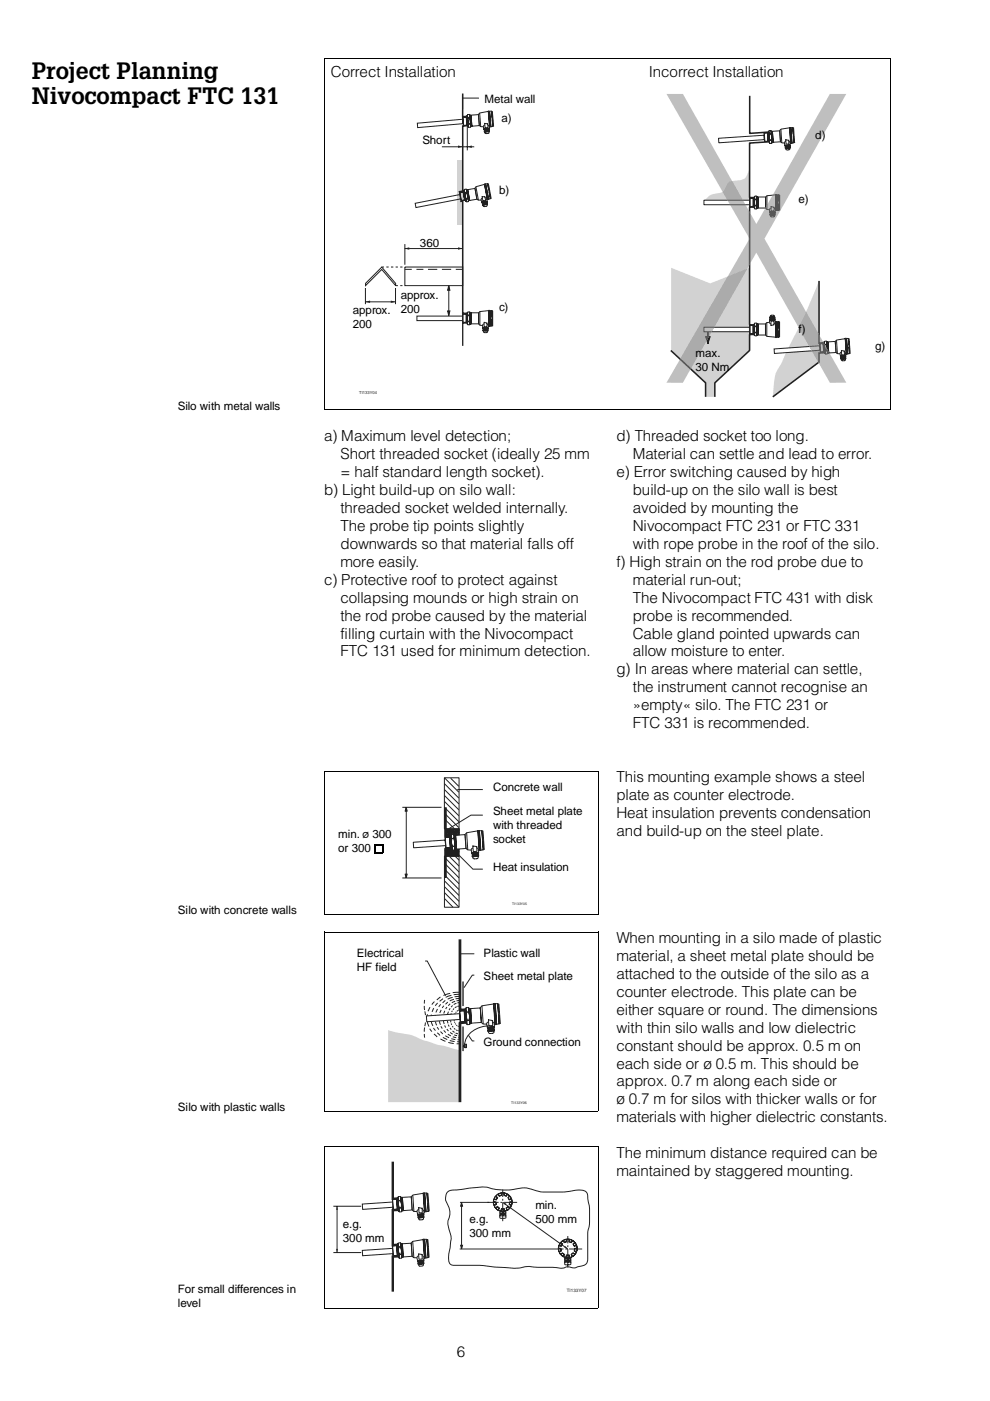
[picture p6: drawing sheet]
<svg xmlns="http://www.w3.org/2000/svg" width="210mm" height="297mm" viewBox="0 0 210 297" stroke-linecap="round" stroke-linejoin="round" font-family="sans-serif">
<path d="M68.7 12.5h120.1M68.8 12.4v74.4M188.8 12.4v74.4h-120.1" fill="none" stroke="#000" stroke-width=".21"/>
<g fill="#d1d2d4">
<path d="M96.9 33.9h1.2v13.8h-1.2z" fill-rule="evenodd"/>
<path d="M142.3 56.8l8.3 3.3 8.3-3.3v17.5l-7.3 6.8v3h-2v-3l-7.3-6.8z" fill-rule="evenodd"/>
<path d="M173.7 59.4v17.4l-9.9 7.4 .1-.7a13.8 13.8 0 0 1 .9-5l.9-1.6 .6-1.3a139.9 139.9 0 0 0 7.4-16.2z" fill-rule="evenodd"/>
<path d="M150 41.8a4 4 0 0 1 2.7-.9 1.7 1.7 0 0 0 1.3-1.4 1.65 1.65 0 0 1 1.9-1.2 2.73 2.73 0 0 0 2.3-.9l.8-1.6v6.7h-9.6z" fill-rule="evenodd"/>
</g>
<g fill="none" stroke="#231f20" stroke-width=".21">
<path d="M152.3 29.3l9.7-.6v.9l-9.6 .7zM162 28.2h.8l.1 1.7-.8 .1M162 28.2l.1 1.8M162 28.2l.7-.1 .1 1.9h-.6zM162 28.2h.1M162.1 30h.1M162.7 28.1h.2M162.8 28.2l.2 1.8M162.9 27.9l.2 2.3zM163 30h-.2M163.1 27.7h.3l.1 .1 .1 2.6h-.4v-.1zM163.1 27.7l-.1 .2 .2 .5"/>
<path d="M163.2 28.4a1.47 1.47 0 0 0 .1 1.3M163.2 29.7v.7M163.2 29.7a.43 .43 0 0 1 .4 .2 .43 .43 0 0 1 0 .5M163.4 28.4l.2 .6-.1 .7M163.4 28.4h-.2M163.4 27.7v.7M163.5 27.9l.3-.1 .1 2.4h-.2zM163.6 27.8l.2 2.4M163.8 27.8l1.5-.1 .2 2.4-1.6 .1zM149.3 42.4h9.6v1h-9.6zM159 42h.7v1.8h-.7M159 42v1.8"/>
<path d="M159 43.8v.1M159 42h.7v1.9h-.7zM159 42h.1M159.7 42h.2M159.8 42v1.8M159.9 41.8h.1v2.3h-.1zM159.9 43.8l-.2 .1M160 41.6h.4l.1 .1-.1 2.6h-.4v-.2zM160 41.6l.1 .7M160.1 43.6l-.1 .7M160.1 42.3a1.48 1.48 0 0 0 0 1.3M160.1 42.3h.2"/>
<path d="M160.1 43.6h.2M160.3 43.6l.2 .5-.1 .2M160.3 42.3a1.48 1.48 0 0 1 0 1.3M160.4 41.6l.1 .2-.2 .5M160.5 41.8h.2v2.3h-.2zM160.6 41.8v2.3M160.7 41.8h1.6v2.3h-1.6zM159 69h.7v1.7h-.7M159 69v1.7M159 70.7v.1M159 69h.7v1.8h-.7zM159 69h.1"/>
<path d="M159.7 70.8h.1M159.7 69h.1M159.8 69v1.8M159.8 68.7l.2 2.3zM160 68.5h.4l.1 .1-.1 2.6h-.4v-.2zM160 68.5v.2l.1 .5M160.1 70.5l-.1 .5v.2M160.1 69.2a1.51 1.51 0 0 0 0 1.3M160.1 70.5h.2M160.1 69.2h.2M160.3 70.5l.1 .7M160.3 69.2a1.51 1.51 0 0 1 0 1.3"/>
<path d="M160.4 68.5l-.1 .7M160.5 68.7h.2v2.3h-.2zM160.6 68.7v2.3M160.7 68.7h1.6v2.3h-1.6z"/>
</g>
<path d="M159 20.3v8l3.9-.3M163.1 30.1l-4.2 .2v11.6h1M159.9 43.9h-1v25h.9M142.2 74.3l7.4 6.9v2.9M159.8 70.9h-.9v3.4l-7.3 6.9v2.9" fill="none" stroke="#231f20" stroke-width=".33"/>
<path d="M150.1 69.4v3.4l-.5-1.4h1l-.5 1.4z" fill-rule="evenodd" fill="#231f20"/>
<g fill="none" stroke="#231f20" stroke-width=".21">
<path d="M150.1 69.4v3.4l-.5-1.4h1l-.5 1.4zM173.8 72.9l.7-.1 .2 1.8h-.8M173.8 72.9l.1 1.7M173.8 72.8h.7l.1 1.8-.7 .1zM173.8 72.8v.1M173.9 74.6v.1M174.5 72.8h.2M174.6 72.8l.1 1.8M174.7 72.6l.1-.1v2.4zM174.8 74.6h-.2M174.8 72.3h.4l.1 .2 .1 2.5-.4 .1-.1-.2zM174.8 72.3v.3l.2 .4"/>
<path d="M175 73l-.1 .7 .1 .7M175 74.4v.7M175.2 73a1.5 1.5 0 0 1 .1 1.4M175.2 73h-.2M175.2 72.3v.7M175.3 74.4l.2 .4-.1 .2M175.3 74.4h-.3M175.3 72.5h.2l.2 2.3-.2 .1zM175.4 72.5l.2 2.3M175.5 72.5l1.6-.1 .2 2.3-1.6 .1z"/>
</g>
<path d="M164.1 74l9.7-.7v1l-9.6 .6z" fill-rule="evenodd" fill="#fff"/>
<g fill="none" stroke="#231f20" stroke-width=".21">
<path d="M164.1 74l9.7-.7v1l-9.6 .6zM178.1 75a.63 .63 0 0 1 .6-.4 .63 .63 0 0 1 .6 .4M178.2 75.6l1.1-.1v.1l-1.1 .1zM178.3 75.9l1-.1 .1 .2-1 .1zM178.3 75.5h1zM178.3 75.7l.9-.1 .1 .2-1 .1zM178.3 75.5h.1M178.4 76.1h.8l.1 .1-.2 .3h-.5zM178.4 75.7v.2M178.5 75.5v.2M178.5 76.1h-.2M178.5 76h.6"/>
<path d="M178.5 75.9v.2M179 75.5v.1M179.1 75.8v.2h.3M179.2 75.6v.2M179.2 75.5h.1M179.2 71.8l-1.8 .3-.3 .3 .2 2.3 .2 .3h.6l.1 .5 1.1-.1 .1-.4M179.2 71.7h.3l.2 3.4h-.2zM179.2 71.7l.3 3.4M179.5 71.7l.2 3.4M179.9 72.3h.2M179.9 72.8h.2M180 74.1h.2"/>
<path d="M180 71.9h-.1M180 74.4h.2M180.1 74.8h.1M180.1 72.5h-.2M180.1 72.6l-.2 .1M180.2 73.9h-.2M180.2 74.2h-.2"/>
</g>
<path d="M173.7 59.6v13.2l1-.1M174.8 74.8l-1.1 .1v1.9l-9.8 7.3" fill="none" stroke="#231f20" stroke-width=".33"/>
<path d="M178.3 74.3l.7 .1v.8h-.5z" fill-rule="evenodd" fill="#fff"/>
<g fill="none" stroke="#231f20" stroke-width=".21">
<path d="M166.3 30.3a.65 .65 0 0 1 .6-.4 .65 .65 0 0 1 .6 .4M166.4 30.9l1.1-.1v.1l-1.1 .1zM166.5 31.2l1-.1 .1 .2-1 .1zM166.5 30.8h1zM166.5 31l1-.1v.2l-1 .1zM166.5 30.8v.1M166.6 31.4h.9v.1l-.2 .3h-.5zM166.6 31v.2M166.7 30.8v.2M166.7 31.2l.1 .2h-.3M167.3 30.8v.1M167.3 31.3l-.6 .1"/>
<path d="M167.3 31.2v.1M167.4 30.9v.2M167.4 27.1l-1.8 .3-.3 .3 .2 2.3 .3 .3h.5l.1 .5 1.2-.1v-.4M167.4 30.8h.1M167.4 27h.3l.2 3.4h-.2zM167.4 27l.3 3.4M167.6 31.3h-.3M167.7 27l.2 3.4M168.1 27.2h.1M168.2 27.9h.1M168.2 29.2h.2M168.3 27.6l-.2 .1"/>
<path d="M168.3 27.8h-.2M168.3 28.1h-.1M168.4 29.5h-.2M168.4 29.4h-.2M168.4 29.7h-.1M168.5 30.1h-.2M177.4 72.1l.1 2.9M178.3 74.3l.7 .1v.8h-.5zM179.5 71.8h.4l.2 3.1-.4 .1M180.1 73h-.2v-1.2h.1l.2 3.1h-.1l-.1-1.2h.2"/>
</g>
<path d="M166.5 29.6l.8 .1-.1 .8h-.5z" fill-rule="evenodd" fill="#fff"/>
<g fill="none" stroke="#231f20" stroke-width=".21">
<path d="M165.6 27.4l.2 2.9M166.5 29.6l.8 .1-.1 .8h-.5zM167.7 27.1h.4l.2 3.1-.4 .1M168.3 28.3h-.1l-.1-1.2 .2 .1 .2 3h-.2l-.1-1.2h.2M163.2 44.4a.64 .64 0 0 1 .6-.3 .64 .64 0 0 1 .6 .4M163.2 45h1.1v.1h-1.1zM163.2 45.4h1.1v.2h-1zM163.2 45.6h.3M163.3 45h1zM163.3 45.1h1v.3h-1zM163.3 45.6h.9v.1l-.2 .3h-.4zM163.3 45h.1"/>
<path d="M163.4 45.1v.3M163.5 45v.1M163.5 45.5l.6 .1M163.5 45.4v.2M164.1 45.4v.2h.2M164.1 45v.1M164.2 45.1v.3M164.2 45h.1M164.5 41.3l-1.9 .2-.3 .3v2.3l.3 .3 .6 .1v.5h1.2v-.4h.1M164.5 41.2h.3v3.4h-.3zM164.5 41.2v3.4M164.8 41.2v3.4"/>
<path d="M165.2 41.5h.1M165.2 41.9h.1M165.2 42.1h.1M165.2 42.2h.1M165.2 42.4h.1M165.2 44.4h.1M165.2 44h.1M165.2 43.8h.1M165.2 43.7h.1M165.2 43.5h.1"/>
</g>
<path d="M163.4 43.8l.7 .2v.7h-.6z" fill-rule="evenodd" fill="#fff"/>
<g fill="none" stroke="#231f20" stroke-width=".21">
<path d="M162.6 41.5v2.9M163.4 43.8l.7 .2v.7h-.6zM164.8 41.3l.4 .1v3.1l-.4 .1M165.3 42.6h-.1v-1.2l.1 .1v3h-.1v-1.2h.1M162.6 68.4l-.3 .3v2.3l.3 .3 1.8 .2M163.2 67.7h1.1v.1h-1.1zM163.2 67.3l1-.1 .1 .2h-1.1zM163.2 67.3h.3M163.2 67.8h1.1zM163.3 67.4h.9v.3h-.9zM163.3 67.8h.1M163.4 67.4v.3"/>
<path d="M163.4 66.9l.6-.1 .2 .4h-.9zM163.5 67.7v.1M163.5 67.3h.5M163.5 67.3v.1M164.1 67.3h.2M164.1 67.3v.1M164.1 67.7v.1M164.2 67.4v.3M164.2 67.8h.1M164.3 68.3a.63 .63 0 0 1-.5 .5 .63 .63 0 0 1-.7-.4M164.4 68.2l-.1-.4h-1.1l-.1 .5-.5 .1M164.5 68.2h.2v3.4h-.2z"/>
<path d="M164.5 68.2v3.4M164.7 68.2v3.4M165.1 71.3h.2M165.1 70.9h.2M165.1 70.7h.2M165.1 70.6h.2M165.1 70.4h.2M165.1 68.4h.2M165.1 68.9h.2M165.1 69h.2M165.1 69.1h.2M165.1 69.3h.2"/>
</g>
<path d="M163.5 68.1h.6v.8l-.7 .1z" fill-rule="evenodd" fill="#fff"/>
<g fill="none" stroke="#231f20" stroke-width=".21">
<path d="M88.5 26.1l9.6-.8 .1 .9-9.6 .9zM93.7 31.1h6.8M98.1 20.8h3.5M98.1 24.9l.8-.1 .1 1.7M98.1 24.9l.2 1.7M98.1 24.8l.8-.1 .1 1.9-.7 .1zM98.1 24.8v.1M98.3 26.6v.1M98.9 24.8l.2 1.7M99 24.5h.1l.2 2.3zM99 24.7h-.1M99 26.5l-.7 .1"/>
<path d="M99.1 26.7v5.2M99.2 24.3h.3l.1 .1 .2 2.6h-.4l-.1-.1zM99.2 24.3l.1 .7M99.2 26.6h-.2M99.3 25l-.1 .7 .2 .6M99.5 24.3l.1 .2-.1 .5M99.5 25a1.38 1.38 0 0 1 .1 1.3M99.5 25h-.2M99.6 24.5l.3-.1 .2 2.3-.3 .1zM99.6 26.3a.43 .43 0 0 0-.3 .3 .43 .43 0 0 0 .1 .4M99.6 26.3l.2 .7M99.8 24.4l.1 2.4"/>
<path d="M99.9 24.4l1.5-.1 .2 2.3-1.5 .2zM80.9 56.6h.5M80.9 56.6l3 3.5v.5l-3-3.5-3.4 3.5v-.5zM81.9 56.6h.5M82.9 56.6h.5M83.9 56.6h.5M84.9 56.6h.4M85.8 56.6h12.3v4h-12.3zM85.8 57.1h1.5M88.3 57.1h1.5M90.7 57.1h2M93.7 57.1h2"/>
<path d="M96.6 57.1h1.5M97.5 40.8l.7-.1 .3 1.7M97.5 40.8l.3 1.7M97.5 40.7l.7-.1 .3 1.8-.7 .2zM97.5 40.7v.1M97.8 42.5v.1M98.3 40.4l.4 2.2zM98.3 40.6l.3 1.8M98.4 40.6h-.2M98.5 40.2l.3-.1 .1 .2 .4 2.5-.5-.1zM98.5 40.2l-.1 .2 .3 .4M98.5 42.4l-.7 .1"/>
<path d="M98.7 40.8a1.45 1.45 0 0 0 .2 1.3M98.7 42.4h-.2M98.8 40.1l.1 .7M98.9 40.8l.2 .6v.7M98.9 40.8h-.2M98.9 42.1l-.1 .5 .1 .2M98.9 40.3l.3-.1 .4 2.3h-.3zM99 40.3l.5 2.2M99.1 42.1l.2 .7M99.1 42.1h-.2M99.2 40.2l1.5-.3 .4 2.3-1.5 .3zM83.9 60.6h.5"/>
<path d="M84.9 60.6h.4M88.4 67h9.7v1h-9.7zM98.1 66.6h.8v1.7h-.8M98.1 66.6v1.7M98.1 68.3v.1M98.1 66.5h.8v1.9h-.8zM98.1 66.5v.1M98.8 68.4h.2M98.9 66.5h.1M98.9 66.6v1.8M99 66.3l.1 2.3zM99.2 66.1h.4l.1 .2-.1 2.6h-.4l-.1-.2z"/>
<path d="M99.2 66.1l-.1 .3 .2 .4M99.3 68.2l-.2 .4 .1 .3M99.3 66.8a1.38 1.38 0 0 0 0 1.4M99.3 66.8h.2M99.3 68.2h.2M99.5 68.2l.2 .4-.1 .3M99.5 66.8a1.45 1.45 0 0 1 0 1.4M99.6 66.1l.1 .3-.2 .4M99.7 66.3h.2v2.4h-.2zM99.8 66.3v2.4M99.9 66.3h1.6v2.4h-1.6zM162.6 68.4v2.9"/>
<path d="M163.5 68.1h.6v.8l-.7 .1zM164.8 68.2l.3 .1v3.2h-.3M165.3 69.5h-.2v-1.2h.2v3.1h-.2v-1.2h.2"/>
</g>
<path d="M98.1 19.8v5l.9-.1M99.2 26.6l-1.1 .1v13.8l-.8 .2M97.6 42.7l.5-.1v23.8h.9" fill="none" stroke="#231f20" stroke-width=".33"/>
<path d="M99 68.5h-.9v4.8" fill="none" stroke="#231f20" stroke-width=".28"/>
<g fill="#231f20">
<path d="M97.1 30.8l1 .3-1 .3z"/>
<path d="M99.1 31.1l.9-.3v.6z"/>
</g>
<path d="M85.8 51.7v4.4M85.8 52.7h12.3" fill="none" stroke="#231f20" stroke-width=".21"/>
<g fill="#231f20">
<path d="M97.1 52.4l1 .3-1 .3z"/>
<path d="M85.8 52.7l1-.3v.6z"/>
</g>
<path d="M77.5 61.1v3.4M77.5 64h6.4M83.9 61.1v3.4" fill="none" stroke="#231f20" stroke-width=".21"/>
<g fill="#231f20">
<path d="M77.5 64l1-.3v.5z"/>
<path d="M82.9 63.7l.9 .3-.9 .2z"/>
</g>
<g fill="none" stroke="#231f20" stroke-width=".21">
<path d="M102.7 39.1l-1.8 .5-.2 .3 .4 2.3 .3 .2h.6l.1 .5 1.2-.2v-.4M102.7 39h.2l.7 3.3h-.2zM102.7 39l.7 3.3M102.9 39l.7 3.3M103.6 39.1h-.2M103.7 39.5l-.2 .1M103.7 39.7h-.2M103.7 39.8h-.2M103.7 39.9l-.1 .1M102.2 42.9l1.1-.2v.1l-1.1 .3zM102.2 42.9l1-.2zM102.3 43.3l1-.2v.2l-.9 .2z"/>
<path d="M102.3 43l.9-.1 .1 .2-1 .2zM102.3 42.9h.1M102.4 43v.2M102.4 43.5l.9-.2v.2l-.1 .2-.5 .1zM102.4 42.9l.1 .1M102.5 43.2l.1 .2-.3 .1M103 42.8v.1M103.1 43.1v.2M103.1 43.3l-.5 .1M103.1 42.7l.1 .1M103.2 42.9v.2M103.2 42.2a.64 .64 0 0 0-.7-.3 .64 .64 0 0 0-.5 .5"/>
<path d="M103.4 43.3h-.3M103.9 41.1h-.1M104 41.2h-.2M104 41.3l-.2 .1M104 41.5h-.1M104.1 41.9l-.1 .1"/>
</g>
<path d="M102.1 41.7h.8l.1 .8-.6 .1z" fill-rule="evenodd" fill="#fff"/>
<g fill="none" stroke="#231f20" stroke-width=".21">
<path d="M100.9 39.6l.5 2.8M102.6 27.4l1.1-.1v.1l-1.1 .1zM102.7 27.8l1-.1 .1 .2-1 .1zM102.7 27.4l1-.1zM102.7 27.5l.9-.1 .1 .3h-1zM102.7 27.3v.1M102.8 28l.9-.1v.2l-.2 .2h-.5zM102.8 27.5v.2M102.9 27.4v.1M102.9 27.7v.2M102.9 27.9h-.2M103 39h.4l.6 3.1-.4 .1"/>
<path d="M103.5 27.3v.1M103.5 27.7v.2M103.5 27.9h.3M103.5 27.9h-.6M103.5 23.6l-1.8 .4-.3 .3 .2 2.3 .3 .3h.6l.1 .5 1.1-.1 .1-.4M103.6 23.6l.2-.1 .3 3.4h-.3zM103.6 23.5l.2 3.4M103.6 27.3h.1M103.6 27.4v.3M103.7 26.8a.63 .63 0 0 0-.6-.4 .63 .63 0 0 0-.6 .5M103.8 23.5l.3 3.4M104.2 23.7h.2"/>
<path d="M104.3 24.5h.1M104.4 25.7h.1M104.4 24.2h-.2M104.4 24.3l-.1 .1M104.5 24.6h-.2M104.6 26h-.2M104.6 25.9h-.2M104.6 26.2h-.2M104.6 26.6h-.1M102.1 41.7h.8l.1 .8-.6 .1zM103.8 40.2h-.2l-.2-1.2h.2l.5 3.1h-.1l-.3-1.3h.2"/>
</g>
<path d="M102.7 26.2l.7 .1 .1 .7-.6 .1z" fill-rule="evenodd" fill="#fff"/>
<g fill="none" stroke="#231f20" stroke-width=".21">
<path d="M101.7 23.9l.2 3M102.7 26.2l.7 .1 .1 .7-.6 .1zM103.8 23.6h.4l.3 3.2-.4 .1M104.5 24.8h-.2l-.1-1.2 .2 .1 .2 3h-.1l-.1-1.2h.1M102.3 69a.65 .65 0 0 1 .6-.4 .65 .65 0 0 1 .6 .5M102.4 69.6h1.1v.1h-1.1zM102.4 69.9h1.1v.2h-1zM102.4 70.1h.3M102.4 69.5l1 .1zM102.5 69.7h.9v.2h-.9zM102.5 70.1h.9v.2l-.2 .2h-.5zM102.5 69.5v.1"/>
<path d="M102.5 69.7v.2M102.6 69.6v.1M102.7 70.1h.5M102.7 69.9v.2M103.2 70.1h.3M103.2 69.9v.2M103.2 69.6v.1M103.3 69.7v.2M103.4 69.5v.1M103.6 65.9l-1.9 .2-.2 .2v2.4l.2 .3h.6l.1 .5h1.1l.1-.4M103.7 65.8h.2v3.4h-.2zM103.7 65.8v3.4"/>
<path d="M103.9 65.8v3.4M104.3 66h.2M104.3 66.5h.2M104.3 66.6h.2M104.3 66.8h.2M104.3 66.9h.2M104.3 68.9h.2M104.3 68.5h.2M104.3 68.3h.2M104.3 68.2h.2M104.3 68h.2"/>
</g>
<path d="M102.6 68.3l.7 .2-.1 .8h-.6z" fill-rule="evenodd" fill="#fff"/>
<path d="M88 43.1l9.5-1.9 .1 1-9.4 1.8zM95.2 60.6v6.4M101.7 66v3M102.6 68.3l.7 .2-.1 .8h-.6zM103.9 65.9h.4v3.2h-.4M104.5 67.1h-.2v-1.2l.2 .1v3l-.2 .1v-1.3h.2" fill="none" stroke="#231f20" stroke-width=".21"/>
<g fill="#231f20" stroke="#231f20" stroke-width=".21">
<path d="M95.2 60.6l.2 .9h-.5z" fill-rule="evenodd"/>
<path d="M94.9 65.9h.5l-.2 1z" fill-rule="evenodd"/>
</g>
<path d="M149.3 69.4h9.6v.9h-9.6z" fill-rule="evenodd" fill="#fff"/>
<path d="M149.3 69.4h9.6v.9h-9.6z" fill="none" stroke="#231f20" stroke-width=".21"/>
<path d="M141.3 19.9h38.2v61.3h-38.2z" fill-rule="evenodd" fill="#bebfc2"/>
<g fill="#a8a9ad">
<path d="M142.3 56.8l8.3 3.3 8.3-3.3v17.5l-7.3 6.9h-2l-7.3-6.9z" fill-rule="evenodd"/>
<path d="M173.7 59.4v17.4l-9.9 4.4h.2a8.3 8.3 0 0 1 1.7-4.3l.6-1.3a139.9 139.9 0 0 0 7.4-16.2z" fill-rule="evenodd"/>
<path d="M150 41.8a4 4 0 0 1 2.7-.9 1.7 1.7 0 0 0 1.3-1.4 1.65 1.65 0 0 1 1.9-1.2 2.73 2.73 0 0 0 2.3-.9l.8-1.6v6.7h-9.6z" fill-rule="evenodd"/>
</g>
<g fill="none" stroke="#545557" stroke-width=".21">
<path d="M152.3 29.3l9.7-.6v.9l-9.6 .7zM162 28.2h.8l.1 1.7-.8 .1M162 28.2l.1 1.8M162 28.2l.7-.1 .1 1.9h-.6zM162 28.2h.1M162.1 30h.1M162.7 28.1h.2M162.8 28.2l.2 1.8M162.9 27.9l.2 2.3zM163 30h-.2M163.1 27.7h.3l.1 .1 .1 2.6h-.4v-.1zM163.1 27.7l-.1 .2 .2 .5"/>
<path d="M163.2 28.4a1.47 1.47 0 0 0 .1 1.3M163.2 29.7v.7M163.2 29.7a.43 .43 0 0 1 .4 .2 .43 .43 0 0 1 0 .5M163.4 28.4l.2 .6-.1 .7M163.4 28.4h-.2M163.4 27.7v.7M163.5 27.9l.3-.1 .1 2.4h-.2zM163.6 27.8l.2 2.4M163.8 27.8l1.5-.1 .2 2.4-1.6 .1zM149.3 42.4h9.6v1h-9.6zM159 42h.7v1.8h-.7M159 42v1.8"/>
<path d="M159 43.8v.1M159 42h.7v1.9h-.7zM159 42h.1M159.7 42h.2M159.8 42v1.8M159.9 41.8h.1v2.3h-.1zM159.9 43.8l-.2 .1M160 41.6h.4l.1 .1-.1 2.6h-.4v-.2zM160 41.6l.1 .7M160.1 43.6l-.1 .7M160.1 42.3a1.48 1.48 0 0 0 0 1.3M160.1 42.3h.2"/>
<path d="M160.1 43.6h.2M160.3 43.6l.2 .5-.1 .2M160.3 42.3a1.48 1.48 0 0 1 0 1.3M160.4 41.6l.1 .2-.2 .5M160.5 41.8h.2v2.3h-.2zM160.6 41.8v2.3M160.7 41.8h1.6v2.3h-1.6zM159 69h.7v1.7h-.7M159 69v1.7M159 70.7v.1M159 69h.7v1.8h-.7zM159 69h.1"/>
<path d="M159.7 70.8h.1M159.7 69h.1M159.8 69v1.8M159.8 68.7l.2 2.3zM160 68.5h.4l.1 .1-.1 2.6h-.4v-.2zM160 68.5v.2l.1 .5M160.1 70.5l-.1 .5v.2M160.1 69.2a1.51 1.51 0 0 0 0 1.3M160.1 70.5h.2M160.1 69.2h.2M160.3 70.5l.1 .7M160.3 69.2a1.51 1.51 0 0 1 0 1.3"/>
<path d="M160.4 68.5l-.1 .7M160.5 68.7h.2v2.3h-.2zM160.6 68.7v2.3M160.7 68.7h1.6v2.3h-1.6z"/>
</g>
<path d="M159 20.3v8l3.9-.3M163.1 30.1l-4.2 .2v11.6h1M159.9 43.9h-1v25h.9M142.2 74.3l7.4 6.9M159.8 70.9h-.9v3.4l-7.3 6.9" fill="none" stroke="#545557" stroke-width=".33"/>
<path d="M150.1 69.4v3.4l-.5-1.4h1l-.5 1.4z" fill-rule="evenodd" fill="#545557"/>
<g fill="none" stroke="#545557" stroke-width=".21">
<path d="M150.1 69.4v3.4l-.5-1.4h1l-.5 1.4zM173.8 72.9l.7-.1 .2 1.8h-.8M173.8 72.9l.1 1.7M173.8 72.8h.7l.1 1.8-.7 .1zM173.8 72.8v.1M173.9 74.6v.1M174.5 72.8h.2M174.6 72.8l.1 1.8M174.7 72.6l.1-.1v2.4zM174.8 74.6h-.2M174.8 72.3h.4l.1 .2 .1 2.5-.4 .1-.1-.2zM174.8 72.3v.3l.2 .4"/>
<path d="M175 73l-.1 .7 .1 .7M175 74.4v.7M175.2 73a1.5 1.5 0 0 1 .1 1.4M175.2 73h-.2M175.2 72.3v.7M175.3 74.4l.2 .4-.1 .2M175.3 74.4h-.3M175.3 72.5h.2l.2 2.3-.2 .1zM175.4 72.5l.2 2.3M175.5 72.5l1.6-.1 .2 2.3-1.6 .1z"/>
</g>
<path d="M164.1 74l9.7-.7v1l-9.6 .6z" fill-rule="evenodd" fill="#bebfc2"/>
<g fill="none" stroke="#545557" stroke-width=".21">
<path d="M164.1 74l9.7-.7v1l-9.6 .6zM178.1 75a.63 .63 0 0 1 .6-.4 .63 .63 0 0 1 .6 .4M178.2 75.6l1.1-.1v.1l-1.1 .1zM178.3 75.9l1-.1 .1 .2-1 .1zM178.3 75.5h1zM178.3 75.7l.9-.1 .1 .2-1 .1zM178.3 75.5h.1M178.4 76.1h.8l.1 .1-.2 .3h-.5zM178.4 75.7v.2M178.5 75.5v.2M178.5 76.1h-.2M178.5 76h.6"/>
<path d="M178.5 75.9v.2M179 75.5v.1M179.1 75.8v.2h.3M179.2 75.6v.2M179.2 75.5h.1M179.2 71.8l-1.8 .3-.3 .3 .2 2.3 .2 .3h.6l.1 .5 1.1-.1 .1-.4M179.2 71.7l.3 3.4-.3-3.4h.3v.2"/>
</g>
<path d="M173.7 59.6v13.2l1-.1M174.8 74.8l-1.1 .1v1.9l-6 4.4" fill="none" stroke="#545557" stroke-width=".33"/>
<path d="M178.3 74.3l.7 .1v.8h-.5z" fill-rule="evenodd" fill="#bebfc2"/>
<g fill="none" stroke="#545557" stroke-width=".21">
<path d="M166.3 30.3a.65 .65 0 0 1 .6-.4 .65 .65 0 0 1 .6 .4M166.4 30.9l1.1-.1v.1l-1.1 .1zM166.5 31.2l1-.1 .1 .2-1 .1zM166.5 30.8h1zM166.5 31l1-.1v.2l-1 .1zM166.5 30.8v.1M166.6 31.4h.9v.1l-.2 .3h-.5zM166.6 31v.2M166.7 30.8v.2M166.7 31.2l.1 .2h-.3M167.3 30.8v.1M167.3 31.3l-.6 .1"/>
<path d="M167.3 31.2v.1M167.4 30.9v.2M167.4 27.1l-1.8 .3-.3 .3 .2 2.3 .3 .3h.5l.1 .5 1.2-.1v-.4M167.4 30.8h.1M167.4 27h.3l.2 3.4h-.2zM167.4 27l.3 3.4M167.6 31.3h-.3M167.7 27l.2 3.4M168.1 27.2h.1M168.2 27.9h.1M168.2 29.2h.2M168.3 27.6l-.2 .1"/>
<path d="M168.3 27.8h-.2M168.3 28.1h-.1M168.4 29.5h-.2M168.4 29.4h-.2M168.4 29.7h-.1M168.5 30.1h-.2M177.4 72.1l.1 2.9M178.3 74.3l.7 .1v.8h-.5z"/>
</g>
<path d="M166.5 29.6l.8 .1-.1 .8h-.5z" fill-rule="evenodd" fill="#bebfc2"/>
<g fill="none" stroke="#545557" stroke-width=".21">
<path d="M165.6 27.4l.2 2.9M166.5 29.6l.8 .1-.1 .8h-.5zM167.7 27.1h.4l.2 3.1-.4 .1M168.3 28.3h-.1l-.1-1.2 .2 .1 .2 3h-.2l-.1-1.2h.2M163.2 44.4a.64 .64 0 0 1 .6-.3 .64 .64 0 0 1 .6 .4M163.2 45h1.1v.1h-1.1zM163.2 45.4h1.1v.2h-1zM163.2 45.6h.3M163.3 45h1zM163.3 45.1h1v.3h-1zM163.3 45.6h.9v.1l-.2 .3h-.4zM163.3 45h.1"/>
<path d="M163.4 45.1v.3M163.5 45v.1M163.5 45.5l.6 .1M163.5 45.4v.2M164.1 45.4v.2h.2M164.1 45v.1M164.2 45.1v.3M164.2 45h.1M164.5 41.3l-1.9 .2-.3 .3v2.3l.3 .3 .6 .1v.5h1.2v-.4h.1M164.5 41.2h.3v3.4h-.3zM164.5 41.2v3.4M164.8 41.2v3.4"/>
<path d="M165.2 41.5h.1M165.2 41.9h.1M165.2 42.1h.1M165.2 42.2h.1M165.2 42.4h.1M165.2 44.4h.1M165.2 44h.1M165.2 43.8h.1M165.2 43.7h.1M165.2 43.5h.1"/>
</g>
<path d="M163.4 43.8l.7 .2v.7h-.6z" fill-rule="evenodd" fill="#bebfc2"/>
<g fill="none" stroke="#545557" stroke-width=".21">
<path d="M162.6 41.5v2.9M163.4 43.8l.7 .2v.7h-.6zM164.8 41.3l.4 .1v3.1l-.4 .1M165.3 42.6h-.1v-1.2l.1 .1v3h-.1v-1.2h.1M162.6 68.4l-.3 .3v2.3l.3 .3 1.8 .2M163.2 67.7h1.1v.1h-1.1zM163.2 67.3l1-.1 .1 .2h-1.1zM163.2 67.3h.3M163.2 67.8h1.1zM163.3 67.4h.9v.3h-.9zM163.3 67.8h.1M163.4 67.4v.3"/>
<path d="M163.4 66.9l.6-.1 .2 .4h-.9zM163.5 67.7v.1M163.5 67.3h.5M163.5 67.3v.1M164.1 67.3h.2M164.1 67.3v.1M164.1 67.7v.1M164.2 67.4v.3M164.2 67.8h.1M164.3 68.3a.63 .63 0 0 1-.5 .5 .63 .63 0 0 1-.7-.4M164.4 68.2l-.1-.4h-1.1l-.1 .5-.5 .1M164.5 68.2h.2v3.4h-.2z"/>
<path d="M164.5 68.2v3.4M164.7 68.2v3.4M165.1 71.3h.2M165.1 70.9h.2M165.1 70.7h.2M165.1 70.6h.2M165.1 70.4h.2M165.1 68.4h.2M165.1 68.9h.2M165.1 69h.2M165.1 69.1h.2M165.1 69.3h.2"/>
</g>
<path d="M163.5 68.1h.6v.8l-.7 .1z" fill-rule="evenodd" fill="#bebfc2"/>
<path d="M162.6 68.4v2.9M163.5 68.1h.6v.8l-.7 .1zM164.8 68.2l.3 .1v3.2h-.3M165.3 69.5h-.2v-1.2h.2v3.1h-.2v-1.2h.2" fill="none" stroke="#545557" stroke-width=".21"/>
<path d="M149.3 69.4h9.6v.9h-9.6z" fill-rule="evenodd" fill="#bebfc2"/>
<path d="M149.3 69.4h9.6v.9h-9.6z" fill="none" stroke="#545557" stroke-width=".21"/>
<path d="M68.7 197.7h58.1M68.8 197.6v38M126.8 197.6v38h-58.1" fill="none" stroke="#000" stroke-width=".21"/>
<path d="M82.3 218.4l1.3 .4a17.9 17.9 0 0 1 5.6 1.5l3.7 1.2 4.6 1.1v11.1h-15.2z" fill-rule="evenodd" fill="#d1d2d4"/>
<g fill="none" stroke="#231f20" stroke-width=".21">
<path d="M90 219.2v.8M90 217.8v.9M90.2 216.8l-.1 .8M90.6 215l-.1 1M90.6 216.7l.4 .9M91.1 218.1l.5 .6M91.2 213.5l-.5 .9M91.5 215.1l-.1 .9M91.5 216.6l.3 .9M91.9 217.9l.4 .6M92 213.7l-.4 .8M92 219.2l.7 .6"/>
<path d="M92.1 212.4l-.5 .6M92.3 215.2l-.1 .8M92.3 216.6l.3 .8M92.7 217.8l.3 .5M92.7 219l.6 .5M92.8 213.9l-.4 .8M92.8 212.6l-.5 .7M93.2 215.3l-.1 .7M93.2 216.5l.2 .7M93.4 211.4l-.8 .6M93.4 218.7l.5 .5M93.4 212.9l-.4 .6"/>
<path d="M93.5 217.6l.3 .5M93.5 214.1l-.3 .7M93.9 211.7l-.7 .6M93.9 219.9l.9 .5M94 215.3l-.1 .7M94 216.5l.2 .6M94.1 218.5l.4 .4M94.1 213.2l-.3 .5M94.3 217.4l.2 .5M94.3 214.3l-.2 .6M94.4 212.1l-.6 .5M94.4 219.6l.8 .4"/>
<path d="M94.7 218.2l.4 .4M94.8 213.5l-.3 .4M94.9 215.4l-.1 .6M94.9 216.4l.1 .6M94.9 212.4l-.4 .5M94.9 219.3l.7 .3M95.1 217.2l.1 .4M95.1 214.5l-.2 .5M95.4 218l.3 .3M95.4 210.6l-1.4 .5M95.4 213.8l-.2 .4M95.4 212.8l-.3 .4"/>
<path d="M95.4 218.9l.6 .4M95.5 215.5v.5M95.5 216.3l.1 .5M95.6 217l.2 .3M95.7 214.8l-.1 .4M95.7 211l-1.2 .5M95.9 217.5l.2 .3M95.9 214.3l-.1 .3M96 213.2l-.4 .3M96 218.6l.4 .3M96 211.5l-1.1 .3M96 219.8l.7 .2"/>
<path d="M96.2 215.7v.3M96.2 211.9l-.8 .3M96.3 216.2v.3M96.3 213.8l-.3 .3M96.3 218l.3 .3M96.3 219.4l.6 .2M96.3 216.6l.1 .2M96.4 215.2l-.1 .3M96.5 217l.1 .2M96.5 212.3l-.7 .3M96.5 214.8l-.1 .2M96.6 219l.5 .2"/>
<path d="M96.7 218.4l.3 .1M96.7 214.5l-.1 .2M96.7 217.3l.2 .2M96.8 212.7l-.6 .3M96.8 213.4l-.4 .2M97.1 217.6h.2M97.1 214.3l-.2 .1M97.2 218.5h.2M97.2 219.6h.3M97.3 219.2h.3M97.4 217.6l.1 .1M97.4 213.3l-.4 .1"/>
<path d="M97.5 214.2h-.3M97.6 210.4l-1.6 .1M97.6 211.3h-1.2M97.6 210.8l-1.4 .1M97.6 212.6h-.6M97.6 212.1l-.8 .1M97.6 211.7l-1 .1M93.4 220.3l1 .5M95 221l1.2 .3M95.4 220.6l1 .2M95.7 220.2l.9 .2M96.8 221.3h.6"/>
<path d="M96.9 220.9h.6M97 220.4l.5 .1M97.1 220h.4"/>
</g>
<path d="M90.4 215.4l7.1-.5 .1 1.2-7.1 .5z" fill-rule="evenodd" fill="#fff"/>
<g fill="none" stroke="#231f20" stroke-width=".21">
<path d="M90 213.3v.9M90 212v.8M90.1 214.4l.1 .8M90.1 203.8h.5l3.9 7.3M90.4 215.4l7.1-.5 .1 1.2-7.1 .5zM97.4 214.4l1.1-.1 .1 2.3-1 .1M97.4 214.4l.2 2.3M97.5 214.3l.9-.1 .2 2.5h-1zM97.5 214.3l-.1 .1M97.6 216.7h.1M98.4 214.2h.2M98.6 214.2l.1 2.4"/>
<path d="M98.6 213.9h.1l.3 3.1h-.2zM98.8 216.6l-.3 .1M98.8 213.6h.5l.2 .2 .1 3.4h-.5l-.2-.2zM98.8 213.6v.5l.2 .5M99 214.6l-.2 .7 .3 1M99 214.6h.3M99.1 216.3a.75 .75 0 0 0 0 .9M99.1 216.3h.3M99.3 214.6l.3 1-.2 .7M99.3 219.5l.8 1.2h.5M99.3 213.6l.2 .5-.2 .5M99.4 216.3l.2 .4v.5"/>
<path d="M99.5 213.9l.3-.1 .2 3.1-.3 .1zM99.6 213.9l.2 3M99.8 213.8l2-.1 .3 3.1-2.1 .1zM100.6 206.7h-.5l-1.7 2.7M103.4 217.9l1.4-.1v.1l-1.4 .1zM103.4 218.3l1.4-.1v.3l-1.3 .1h-.1zM103.4 217.8h1.3zM103.4 218l1.3-.1v.3l-1.2 .1zM103.5 217.8v.1M103.5 218.6l1.2-.1v.3l-.2 .3h-.6h-.2zM103.5 218l.1 .3M103.7 217.8v.2"/>
<path d="M103.7 218.3l.1 .2M103.8 218.5l-.4 .1M103.9 217.5a5.3 5.3 0 0 0-5.3 3.4l-.1 .9M104.5 217.8v.2M104.5 218.3v.2M104.5 218.5h-.7M104.6 212.9l-2.4 .4-.4 .4 .3 3.1 .4 .3h.7l.1 .7 1.5-.1v-.5h.2M104.6 217.9l.1 .3M104.7 217.7v.1M104.7 212.8l.3-.1 .3 4.5h-.3zM104.7 212.8l.3 4.4M104.8 217.1a.86 .86 0 0 0-.8-.6 .86 .86 0 0 0-.8 .6"/>
<path d="M104.8 218.5h-.3M105 212.7l.3 4.5M105.8 213h-.2M105.8 213.6h-.2M105.8 213.8h-.2M105.9 214h-.3M105.9 214.2h-.3M106 215.7h-.3M106 216l-.2 .1M106 215.9h-.2M106 216.3h-.2M106 216.9h-.2"/>
<path d="M98.2 221.6h.4v.4h-.4zM98.5 221.4h.4v.7h-.4z"/>
</g>
<path d="M97.5 199.2v15l1.1-.1M98.8 216.8l-1.3 .1v16.8" fill="none" stroke="#231f20" stroke-width=".58"/>
<path d="M98.2 208.1v5.2M98.2 217.6v5.3" fill="none" stroke="#231f20" stroke-width=".29"/>
<path d="M103.5 216.2l1 .2v1l-.8 .1z" fill-rule="evenodd" fill="#fff"/>
<g fill="none" stroke="#231f20" stroke-width=".21">
<path d="M97.5 202.2h3.1M102.2 213.2l.3 3.9M103.5 216.2l1 .2v1l-.8 .1zM105 212.8h.5l.3 4.2-.5 .1M105.9 214.5h-.2l-.2-1.6h.3l.3 4.1h-.3l-.1-1.6h.3M83.2 254.3h.9l.2 2.1h-1M83.2 254.3l.1 2.1M83.2 254.3l.9-.1 .1 2.2-.8 .1zM83.2 254.3h.1M83.4 256.4v.1M84.1 254.2h.2M84.2 254.2l.2 2.2"/>
<path d="M84.3 253.9h.1l.2 2.8h-.1zM84.4 256.4h-.2M84.5 253.7h.4l.1 .2 .1 3-.4 .1-.1-.2zM84.5 253.7l-.1 .3 .2 .5M84.6 254.5a1.71 1.71 0 0 0 .1 1.6M84.6 254.5h.3M84.7 256.1l-.1 .6 .1 .3M84.9 254.5a1.76 1.76 0 0 1 .1 1.6M84.9 253.7l.1 .3-.1 .5M85 256.1l.2 .5-.1 .3M85 256.1h-.3M85 253.9h.3l.2 2.8h-.3z"/>
<path d="M85.2 253.9l.2 2.8M85.3 253.9l1.9-.1 .2 2.7-1.9 .2zM94.8 252.9a2.58 2.58 0 0 1 2.3-.6l2.1-.3a12.4 12.4 0 0 1 6.2 .2 14.5 14.5 0 0 0 5.2-.3h1.1a19.4 19.4 0 0 0 9.5 .6l1.8-.2a1.45 1.45 0 0 1 1.6 1.9 18.2 18.2 0 0 1 0 7.4v4.4a3.3 3.3 0 0 1-.3 2l-.4 .2-1.3 .4a3 3 0 0 1-2.3 0l-1.2 .3-2-.2h-2.6a13.1 13.1 0 0 0-5 .2l-3.4-.2a80.4 80.4 0 0 0-10.3-.5 1.97 1.97 0 0 1-.7-2.2l.3-1.1a7.3 7.3 0 0 0-.3-4.5 3.6 3.6 0 0 1 .3-2.8v-.4a5.4 5.4 0 0 0-.9-2.7l.1-1.2z"/>
</g>
<path d="M68.7 243.1h58.1M68.8 243v34.3M126.8 243v34.3h-58.1" fill="none" stroke="#000" stroke-width=".21"/>
<path d="M83.3 246.3v7.9l1-.1" fill="none" stroke="#231f20" stroke-width=".51"/>
<path d="M76.8 255.3l6.4-.4 .1 1.1-6.4 .4z" fill-rule="evenodd" fill="#fff"/>
<g fill="none" stroke="#231f20" stroke-width=".21">
<path d="M76.8 255.3l6.4-.4 .1 1.1-6.4 .4zM83.2 264.2l.9-.1 .2 2.1-1 .1M83.2 264.2l.1 2.1M83.2 264.1l.9-.1 .1 2.3h-.8zM83.2 264.1v.1M83.4 266.3h.1M84.1 264h.2M84.2 264.1l.2 2.1M84.3 263.7h.1l.2 2.8h-.1zM84.4 266.2l-.2 .1M84.5 263.5h.4l.1 .2 .1 3-.4 .1-.1-.2zM84.5 263.5l-.1 .3 .2 .6"/>
<path d="M84.6 264.4a1.67 1.67 0 0 0 .1 1.5M84.6 264.4h.3M84.7 265.9l-.1 .6 .1 .3M84.9 264.4a1.75 1.75 0 0 1 .1 1.5M84.9 263.5l.1 .3-.1 .6M85 265.9l.2 .6-.1 .2M85 265.9h-.3M85 263.7h.3l.2 2.8h-.3zM85.2 263.7l.2 2.8M85.3 263.7l1.9-.1 .2 2.8-1.9 .1z"/>
</g>
<path d="M76.8 265.1l6.4-.4 .1 1.1-6.4 .4z" fill-rule="evenodd" fill="#fff"/>
<path d="M70.7 255.7h5.9M71.5 255.7v9.9M70.7 265.6h5.9M76.8 265.1l6.4-.4 .1 1.1-6.4 .4z" fill="none" stroke="#231f20" stroke-width=".21"/>
<path d="M84.4 256.5l-1.1 .1v7.4l1-.1M84.5 266.4h-1.2v7.5" fill="none" stroke="#231f20" stroke-width=".51"/>
<g fill="#231f20">
<path d="M71.3 264.8h.4l-.3 .8z"/>
<path d="M71.4 255.7l.3 .8h-.4z"/>
</g>
<g fill="none" stroke="#231f20" stroke-width=".21">
<path d="M88.4 256.8a.78 .78 0 0 1 .7-.5 .78 .78 0 0 1 .8 .5M88.6 257.5l1.3-.1v.2l-1.3 .1zM88.6 257.9l1.3-.1v.3l-1.2 .1zM88.6 257.5l1.2-.1zM88.7 257.7l1.1-.1v.2l-1.1 .1zM88.7 257.5h.1M88.8 258.2l1-.1v.2l-.2 .3h-.6zM88.8 257.7v.2M88.9 257.5v.2M88.9 257.9l.1 .2M89 258.1l-.4 .1M89.5 257.5l.1 .1"/>
<path d="M89.6 257.9v.2M89.6 258.1h-.6M89.7 257.6v.3M89.7 253l-2.2 .4-.3 .3 .2 2.8 .4 .4h.6l.1 .6 1.4-.1v-.5h.1M89.7 257.4v.1M89.8 252.9h.2l.3 4-.3 .1zM89.8 252.9l.2 4.1M89.9 258.1h-.3M90 252.9l.3 4M90.6 253.9h.2M90.6 254h.2M90.7 253.1l-.2 .1"/>
<path d="M90.8 253.7h-.2M90.8 254.2h-.2M90.9 255.7h-.2M90.9 255.6h-.2M90.9 255.9h-.2M91 256.1h-.3M91 256.6h-.2"/>
</g>
<path d="M88.7 256l.8 .2v.9l-.6 .1z" fill-rule="evenodd" fill="#fff"/>
<g fill="none" stroke="#231f20" stroke-width=".21">
<path d="M87.5 253.4l.3 3.4M88.7 256l.8 .2v.9l-.6 .1zM90 253h.5l.3 3.8-.5 .1M90.8 254.5h-.2l-.1-1.5 .2 .1 .3 3.6-.2 .1-.1-1.5h.2M88.5 267.3l1.4-.1v.2l-1.3 .1zM88.6 267.7h1.3v.2l-1.2 .1zM88.6 267.3l1.2-.1zM88.7 267.5l1.1-.1v.3h-1.1zM88.7 267.3h.1M88.7 268l1.1-.1v.3l-.3 .2-.5 .1zM88.7 267.5l.1 .2M88.9 267.3v.2"/>
<path d="M88.9 267.7v.3M88.9 268h-.3M89.5 267.3v.1M89.5 267.7l.1 .2M89.6 267.9h-.7M89.7 267.4v.3M89.7 262.8l-2.2 .4-.3 .3 .2 2.9 .3 .3h.7l.1 .6 1.4-.1v-.5h.1M89.7 267.2v.1M89.8 262.7h.2l.3 4h-.3zM89.8 262.7l.2 4.1M89.8 266.6a.77 .77 0 0 0-.7-.5 .77 .77 0 0 0-.7 .6M89.9 267.9h-.3"/>
<path d="M90 262.7l.3 4M90.5 263h.2M90.6 263.7h.2M90.6 264h.2M90.7 263.5h-.1M90.8 263.8h-.2M90.9 265.5l-.2 .1M90.9 265.3l-.2 .1M90.9 265.7h-.2M90.9 265.9h-.2M91 266.4h-.2"/>
</g>
<path d="M88.7 265.8l.8 .2v.9l-.7 .1z" fill-rule="evenodd" fill="#fff"/>
<g fill="none" stroke="#231f20" stroke-width=".21">
<path d="M97.5 254.9h8.2M104.6 254.8h.6v.6l-.4 .2M105.1 256.1l.4-.3 .4 .3-.2 .5M105.1 256.1l.4-.2 .3 .2-.2 .5M105.1 253.6l.4 .3-.3 .4-.4-.1M105.1 254.9l.1 .5M105.2 253.6l.3 .3-.3 .5-.4-.1M105.2 255.4l-.5 .2M105.6 253.2l.3 .4M106 257h1.3v.3h-1.3zM106 257.8h1.3v-.3h-1.3v.6a1.17 1.17 0 0 0 1.3 0v-.3M106.1 257.3h1v.2h-1z"/>
<path d="M106.1 254.9h.4M106.1 256.9v.1M106.2 257.3v.2M106.2 256.8l.1-.5h.6l.1 .5M106.3 252.9v.5l-.4 .2M106.3 253l.1 .4-.5 .2-.3-.4M106.5 257v.3M106.5 257.5v.3M106.6 252.2v1.6M106.6 254.2v.4M106.6 255v3.9M106.6 254.9l13.8 9.9v3.9"/>
<path d="M106.7 257v.3M106.7 257.5v.3M106.8 256.3h-.4l-.1 .5M106.8 256.4l.2 .4M106.8 256.3l.1 .5M106.9 254.9h2.7M106.9 253l-.1 .4 .6 .2 .2-.4M107 252.9l-.1 .5 .4 .2 .3-.4M107.1 257.3v.2M107.1 256.9v.1M108.1 253.6l-.4 .3 .3 .5 .5-.1M108.1 254.9l-.1 .5 .5 .2"/>
<path d="M108.1 256.1l-.4-.3-.4 .3 .2 .5M108.1 256.1l-.4-.3-.3 .3 .2 .5M108.1 253.6l-.3 .3 .2 .4 .5-.1M108.5 254.8h-.5v.6l.4 .2M87.5 263.2l.2 3.5M88.7 265.8l.8 .2v.9l-.7 .1zM90 262.8h.5l.3 3.8-.5 .1M90.8 264.3h-.2l-.1-1.5 .2 .1 .3 3.6-.2 .1-.1-1.5h.2M97.5 264.8h22M118.4 264.7h.5l.1 .5-.5 .2M118.5 264.7h.4l.1 .5-.4 .2M118.9 265.9l.3-.3 .5 .4-.2 .4"/>
<path d="M118.9 266l.4-.3 .3 .3-.2 .4M118.9 263.4l.3 .4-.2 .4-.5-.2M118.9 263.4l.4 .3-.3 .5-.5-.1M119.4 263l.3 .4M119.7 266.8h1.3v.4h-1.3zM119.7 267.6h1.3v-.2h-1.3v.6a1.2 1.2 0 0 0 1.3 0v-.4M119.9 267.2h1v.2h-1zM119.9 264.8h.4M119.9 266.7v.1M119.9 267.2v.2M120 266.6l.1-.5h.6l.1 .5M120 262.8l.1 .4-.5 .2"/>
<path d="M120.1 266.7l.1-.5h.4l.1 .5M120.1 262.8l.1 .5-.6 .2-.2-.4M120.3 266.8v.4M120.3 267.4v.2M120.4 262.1v1.5M120.4 264v.4M120.5 266.8v.4M120.5 267.4v.2M120.7 264.8h2.7M120.7 262.8l-.1 .5 .5 .2 .3-.4M120.7 262.8v.4l.4 .2 .3-.4M120.8 267.2v.2"/>
<path d="M120.9 266.7v.1M121.8 263.4l-.3 .3 .3 .5 .4-.1M121.9 266l-.4-.3-.3 .3 .2 .4M121.9 265.9l-.4-.3-.4 .4 .2 .4M121.9 263.4l-.4 .4 .3 .4 .4-.2M122.3 264.7h-.5l-.1 .5 .5 .2M122.4 264.7h-.5l-.1 .5 .5 .2"/>
<circle cx="106.6" cy="254.9" r="1.95"/>
<circle cx="106.6" cy="254.9" r="2"/>
<circle cx="120.4" cy="264.7" r="2"/>
<circle cx="120.4" cy="264.7" r="1.95"/>
</g>
<g fill="#231f20">
<path d="M119.9 264.2l.5 .6-.8-.3z"/>
<path d="M106.6 254.9l.8 .3-.3 .3z"/>
</g>
<g fill="#231f20" stroke="#231f20" stroke-width=".21">
<path d="M97.9 254.9l.2 .8h-.4z" fill-rule="evenodd"/>
<path d="M97.7 264h.4l-.2 .8z" fill-rule="evenodd"/>
</g>
<path d="M97.9 255.4v9.4" fill="none" stroke="#231f20" stroke-width=".21"/>
<path d="M68.7 163.6h58.1M68.8 163.5v30.4M126.8 163.5v30.4h-58.1" fill="none" stroke="#000" stroke-width=".21"/>
<path d="M94.2 181.5h3.1v10.9h-3.1z" fill-rule="evenodd" fill="#fff"/>
<path d="M94.2 181.5h3.1v10.9h-3.1z" fill="none" stroke="#231f20" stroke-width=".21"/>
<path d="M94.2 164.9h3.1v10.8h-3.1z" fill-rule="evenodd" fill="#fff"/>
<g fill="none" stroke="#231f20" stroke-width=".21">
<path d="M85.3 171.2h8.3M86.1 171.2v14.9M87.6 178.6l6.8-.5 .1 1.2-6.8 .5zM94.2 164.9h3.1v10.8h-3.1zM94.4 177.6l1-.1 .1 2.2-1 .1M94.4 177.6l.1 2.2M94.4 177.5l.9-.1 .2 2.4-.9 .1zM94.4 177.5v.1M94.5 179.8l.1 .1M95.3 177.4h.2M95.5 177.5l.1 2.2M95.5 177.1h.1l.2 3h-.1z"/>
<path d="M95.7 179.8h-.3M95.7 176.9h.5l.1 .2 .1 3.2h-.5l-.1-.1zM95.7 176.9l-.1 .5 .3 .4M95.9 177.8l-.2 .7 .3 .9M95.9 177.8h.2M96 179.4l-.2 .5 .1 .4M96 179.4h.3M96.1 177.8l.3 .6-.1 1M96.2 176.9l.1 .4-.2 .5M96.3 179.4l.2 .6-.1 .3M96.3 177.1h.3l.2 2.9h-.3zM96.5 177.1l.1 2.9"/>
<path d="M96.6 177.1l2-.2 .2 3-2 .1zM97.3 175.7v1.3M85.3 186.1h8.3M97.3 180v1.6"/>
</g>
<path d="M94.5 171.2v6.2l1-.1M95.7 179.9l-1.2 .1v6.1" fill="none" stroke="#231f20" stroke-width=".54"/>
<path d="M86.1 171.2l.2 .8h-.4z" fill="#231f20"/>
<path d="M86.1 171.2l.2 .8h-.4z" fill="none" stroke="#231f20" stroke-width=".21"/>
<path d="M85.9 185.3h.4l-.2 .8z" fill="#231f20"/>
<g fill="none" stroke="#231f20" stroke-width=".21">
<path d="M96.9 167.4h5.5M101.3 176.2l-2.4 .4-.3 .3 .2 3 .4 .3h.7l.1 .7 1.5-.1v-.5h.1M101.3 176.1h.3l.3 4.2h-.3zM101.3 176.1l.3 4.2M101.6 176.1l.3 4.2M102.2 177.1h.3M102.3 177.2h.2M102.3 177.4h.2M102.4 172.8h-2.5l-5.4 3.3M102.4 176.3h-.2M102.4 176.9h-.2M102.6 178.8h-.2"/>
<path d="M102.6 179.2h-.2M102.6 179l-.2 .1M102.6 179.4h-.2M102.6 180h-.2M85.9 185.3h.4l-.2 .8zM100 180.9l1.5-.1v.2l-1.4 .1zM100.1 181.4l1.4-.1v.2l-1.2 .1h-.2zM100.1 180.9l1.3-.1zM100.2 181.1l1.1-.1 .1 .3-1.2 .1zM100.2 180.9h.1M100.2 181.1l.1 .2M100.3 181.6h1.1v.2l-.3 .3h-.5l-.2-.1z"/>
<path d="M100.4 180.9v.1M100.4 181.3v.3M100.4 181.6h-.3M101.1 180.9v.1M101.1 181.5l-.7 .1M101.1 181.3v.2M101.3 181v.3M101.3 180.8h.1M101.5 180.2a.84 .84 0 0 0-.8-.5 .84 .84 0 0 0-.8 .5M101.5 181.5h-.4"/>
</g>
<path d="M100.2 179.4l.9 .1v1l-.7 .1z" fill-rule="evenodd" fill="#fff"/>
<g fill="none" stroke="#231f20" stroke-width=".21">
<path d="M94.2 173.6l2.1 2.1M94.2 164.9l3.1 3.1M94.2 166.2l3.1 3M94.2 167.4l3.1 3M94.2 168.7l3.1 3M94.2 169.9l3.1 3.1M94.2 171.2l3.1 3M94.2 172.4l3.1 3.1M94.4 176.6l.8 .7M94.4 176.9l.4 .5M94.4 175.7l1.2 1.3M94.4 179.9h1l.3 .4h.5l.1-.3 1 .1v1.4h-2.9z"/>
<path d="M94.5 175.7h2.9v1.3l-1 .1-.2-.2h-.4l-.3 .4-1 .1zM94.5 176.1l1 1.1M94.5 176.2l.4-.4 1 1.1M94.5 176.6l.8-.8 1.3 1.3M94.5 179.9l1.5 1.6M94.8 179.9l-.4 .4M95.1 180l1.3 1.5M95.1 179.9l-.7 .8 .8 .8M95.6 165l1.7 1.7M95.6 175.7l-1.1 1.3M95.7 175.7l1.2 1.3 .5-.5M96.1 175.8l-1.6 1.5"/>
<path d="M96.2 175.7l1.2 1.3M96.3 180l1 1.1M96.5 175.8l-1.4 1.5M96.6 175.8l.8 .8M97.4 176.2l-.4-.5-1.1 1.2M97.4 176.1l-1.1 1.1M97.4 175.7l-1.2 1.3M98.9 176.5l.3 3.7M100.2 179.4l.9 .1v1l-.7 .1zM101.7 176.1l.5 .1 .3 3.9-.6 .1M102.5 177.7h-.2l-.1-1.5 .1-.1 .4 3.9-.2 .1-.2-1.5h.3M94.3 190.5l1.7 1.8"/>
<path d="M94.3 189.3l3 3M94.3 188l3 3.1M94.3 186.8l3 3.1M94.3 185.6l3 3M94.3 184.3l3 3.1M94.3 183.1l3 3M94.3 181.8l3 3.1M94.4 180.3l1.2 1.2M95.3 181.6l2 2M95.5 180l-1.1 1.1 .4 .4 1.1-1.2 1 1.2 .4-.5M95.6 180.2l-1.2 1.4M96.2 180.2l1.1 1.4"/>
<path d="M96.5 181.6l.8 .8M96.5 180.1l-1.2 1.4M96.9 180l.5 .6M96.9 180.1l-1.3 1.4M96.9 180.9l3.4 3.4h2.1M97.3 180.6l-.8 .9M97.3 180.1l-1.2 1.4"/>
</g>
<g fill="#000">
<path d="M79.3 178.9h1.9v.3h-1.9z" fill-rule="evenodd"/>
<path d="M79.3 178.9h.3v1.9h-.3z" fill-rule="evenodd"/>
<path d="M81 178.9h.3v1.9h-.3z" fill-rule="evenodd"/>
<path d="M79.3 180.6h1.9v.3h-1.9z" fill-rule="evenodd"/>
</g>
<g font-size="4.9">
<text x="6.7" y="16.7">Project Planning</text>
<text x="6.7" y="22.1">Nivocompact FTC 131</text>
</g>
<g font-size="3.2">
<text x="70.2" y="16.3">Correct Installation</text>
<text x="137.6" y="16.3">Incorrect Installation</text>
<text x="68.7" y="93.6">a) Maximum level detection;</text>
<text x="130.7" y="93.6">d) Threaded socket too long.</text>
<text x="72.2" y="97.4">Short threaded socket (ideally 25 mm</text>
<text x="72.2" y="101.2">= half standard length socket).</text>
<text x="130.7" y="101.2">e) Error switching caused by high</text>
<text x="134.2" y="97.4">Material can settle and lead to error.</text>
<text x="68.7" y="105">b) Light build-up on silo wall:</text>
<text x="134.2" y="105">build-up on the silo wall is best</text>
<text x="72.2" y="108.8">threaded socket welded internally.</text>
<text x="72.2" y="112.6">The probe tip points slightly</text>
<text x="134.2" y="108.7">avoided by mounting the</text>
<text x="134.2" y="112.6">Nivocompact FTC 231 or FTC 331</text>
<text x="72.2" y="116.4">downwards so that material falls off</text>
<text x="134.2" y="116.4">with rope probe in the roof of the silo.</text>
<text x="68.7" y="124">c) Protective roof to protect against</text>
<text x="72.2" y="120.2">more easily.</text>
<text x="130.7" y="120.2">f) High strain on the rod probe due to</text>
<text x="134.2" y="124">material run-out;</text>
<text x="72.2" y="127.8">collapsing mounds or high strain on</text>
<text x="72.2" y="131.6">the rod probe caused by the material</text>
<text x="134.2" y="127.8">The Nivocompact FTC 431 with disk</text>
<text x="134.2" y="131.6">probe is recommended.</text>
<text x="72.2" y="135.4">filling curtain with the Nivocompact</text>
<text x="134.2" y="135.4">Cable gland pointed upwards can</text>
<text x="72.2" y="139.1">FTC 131 used for minimum detection.</text>
<text x="130.7" y="142.9">g) In areas where material can settle,</text>
<text x="134.2" y="139.1">allow moisture to enter.</text>
<text x="134.2" y="146.8">the instrument cannot recognise an</text>
<text x="134.2" y="150.6">»empty« silo. The FTC 231 or</text>
<text x="134.2" y="154.4">FTC 331 is recommended.</text>
<text x="130.7" y="165.8">This mounting example shows a steel</text>
<text x="130.7" y="169.5">plate as counter electrode.</text>
<text x="130.7" y="173.3">Heat insulation prevents condensation</text>
<text x="130.7" y="177.1">and build-up on the steel plate.</text>
<text x="130.7" y="199.9">When mounting in a silo made of plastic</text>
<text x="130.7" y="203.7">material, a sheet metal plate should be</text>
<text x="130.7" y="207.5">attached to the outside of the silo as a</text>
<text x="130.7" y="211.4">counter electrode. This plate can be</text>
<text x="130.7" y="215.2">either square or round. The dimensions</text>
<text x="130.7" y="219">with thin silo walls and low dielectric</text>
<text x="130.7" y="222.8">constant should be approx. 0.5 m on</text>
<text x="130.7" y="226.6">each side or ø 0.5 m. This should be</text>
<text x="130.7" y="230.3">approx. 0.7 m along each side or</text>
<text x="130.7" y="234.1">ø 0.7 m for silos with thicker walls or for</text>
<text x="130.7" y="237.9">materials with higher dielectric constants.</text>
<text x="130.7" y="245.6">The minimum distance required can be</text>
<text x="130.7" y="249.4">maintained by staggered mounting.</text>
<text x="96.8" y="287.7">6</text>
</g>
<g font-size="2.5">
<text x="102.8" y="21.8">Metal wall</text>
<text x="106.3" y="25.9">a)</text>
<text x="172.9" y="29.4">d)</text>
<text x="89.5" y="30.4">Short</text>
<text x="105.8" y="41.1">b)</text>
<text x="169.3" y="43.1">e)</text>
<text x="89" y="52.3">360</text>
<text x="85" y="63.5">approx.</text>
<text x="74.8" y="66.5">approx.</text>
<text x="74.8" y="69.5">200</text>
<text x="85" y="66.4">200</text>
<text x="105.8" y="66">c)</text>
<text x="169.3" y="70.6">f)</text>
<text x="147.5" y="75.6">max.</text>
<text x="185.6" y="74.1">g)</text>
<text x="147.5" y="78.6">30 Nm</text>
<text x="37.7" y="87">Silo with metal walls</text>
<text x="104.5" y="167.8">Concrete wall</text>
<text x="104.5" y="172.8">Sheet metal plate</text>
<text x="71.7" y="177.8">min. ø 300</text>
<text x="104.5" y="175.7">with threaded</text>
<text x="104.5" y="178.8">socket</text>
<text x="71.7" y="180.7">or 300</text>
<text x="104.5" y="184.7">Heat insulation</text>
<text x="37.7" y="193.8">Silo with concrete walls</text>
<text x="75.7" y="202.9">Electrical</text>
<text x="102.5" y="202.9">Plastic wall</text>
<text x="75.7" y="205.9">HF field</text>
<text x="102.5" y="207.8">Sheet metal plate</text>
<text x="102.5" y="221.8">Ground connection</text>
<text x="37.7" y="235.5">Silo with plastic walls</text>
<text x="113.5" y="256.3">min.</text>
<text x="72.7" y="260.3">e.g.</text>
<text x="72.7" y="263.3">300 mm</text>
<text x="99.5" y="259.3">e.g.</text>
<text x="99.5" y="262.3">300 mm</text>
<text x="113.5" y="259.3">500 mm</text>
<text x="37.7" y="274.2">For small differences in</text>
<text x="37.7" y="277.2">level</text>
</g>
<text font-size="1" fill="#231f20" x="120.2" y="274">TI133Y07</text>
<text font-size=".9" fill="#231f20" x="76.2" y="83.6">TI133Y04</text>
<text font-size=".8" fill="#231f20" x="108.4" y="234.2">TI133Y06</text>
<text font-size=".7" fill="#231f20" x="108.6" y="192">TI133Y05</text>
</svg>
